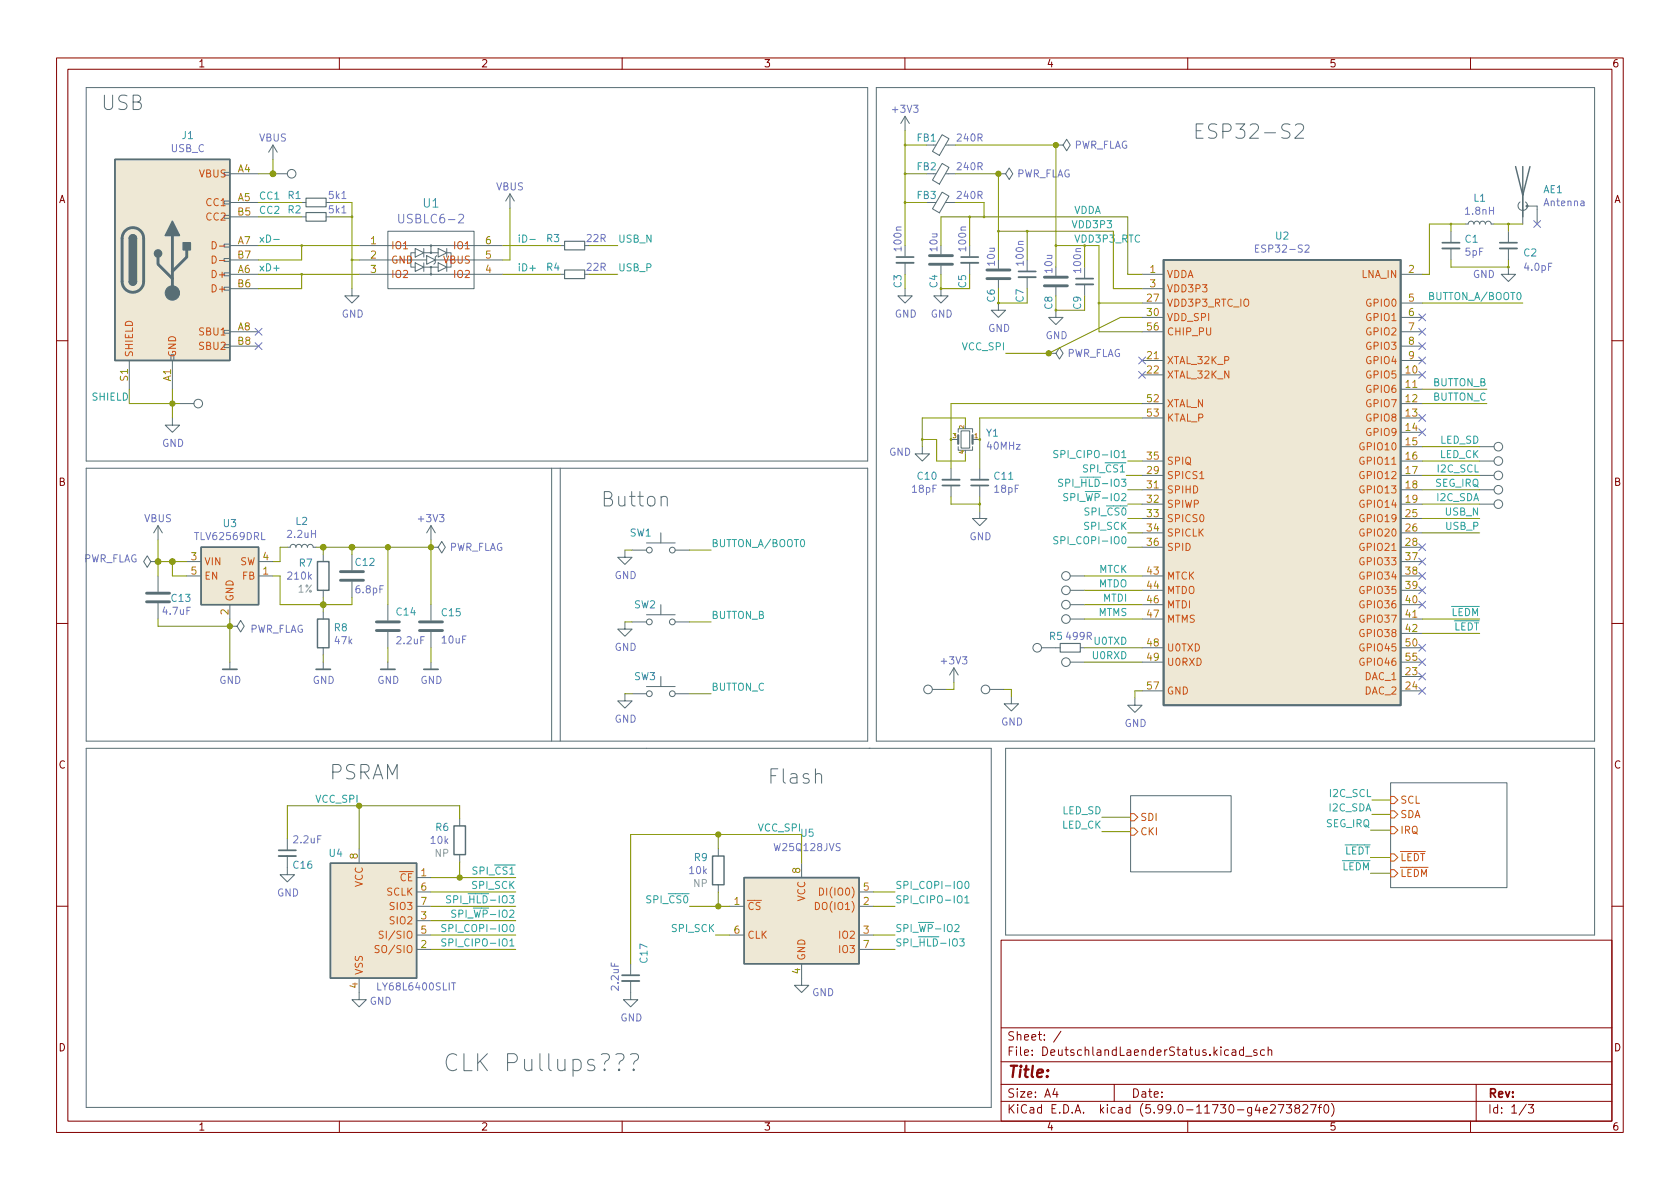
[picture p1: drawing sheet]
<svg xmlns="http://www.w3.org/2000/svg" width="297mm" height="210mm" viewBox="0 0 297 210" stroke-linecap="round" stroke-linejoin="round" font-family="sans-serif">
<g fill="none" stroke="#840000" stroke-width=".18">
<path d="M10 10.2h277v190.1h-277zM12 12.2h273v186.1h-273zM60 10.2v2M110 10.2v2M160 10.2v2M210 10.2v2M260 10.2v2M10 60.2h2M285 60.2h2M10 110.2h2M285 110.2h2M10 160.2h2"/>
<path d="M177 166.3h108v32h-108zM285 160.2h2M60 198.3v2M110 198.3v2M160 198.3v2M177 194.8h108M177 191.8h108M177 187.8h108M177 181.8h108M186.5 192.5l-.4 1h1M186.9 193v1M187.6 182.4l-1.3 1.9"/>
<path d="M197 191.8v3M210 198.3v2M217.9 185.7h.5l.1 .9M218.5 186l-.5 .1a.29 .29 0 0 0-.2 .2 .29 .29 0 0 0 .2 .3h.5M219.9 185.7l-.5-.1-.3 .3v.4l.2 .3h.6M219.9 185.1v1.5M220.2 186.8h1.2M222.2 185.7l-.3-.1-.3 .2 .1 .3 .5 .1v.4h-.6M223.6 185.7l-.5-.1-.2 .3v.4l.1 .3h.6M224.2 185.8l.2-.2 .4 .1 .1 .9M224.2 185.1v1.5M224.6 195.5l.6-.2 .2 .2 .1 .3-.9 1h.9"/>
<path d="M226 195.3h1l-.6 1.5M227.4 195.3h1l-.5 .6 .4 .1v.7l-.2 .1h-.5l-.2-.1M229.2 196l-.3-.3 .1-.2 .2-.2 .4 .1 .2 .2-.1 .2-.6 .2-.2 .3 .1 .4 .2 .1h.4l.2-.3-.1-.4-.2-.1M230.4 195.5l.5-.2 .2 .2 .1 .3-.9 1h.9M231.7 195.3h1l-.6 1.5M233.1 195.8h.5M233.6 195.3l-.3 .2v1.3M234.3 195.4l.1-.1a.81 .81 0 0 1 .6 .7 .81 .81 0 0 1-.3 .8h-.1a.81 .81 0 0 1-.6-.6 .81 .81 0 0 1 .3-.8zM235.4 195.1a1.72 1.72 0 0 1 0 2.3M260 198.3v2M261 191.8v6.5M269.9 195.3l-1.3 1.9"/>
<path d="M270.2 195.3h1l-.6 .6 .5 .1v.7l-.2 .1h-.5l-.2-.1"/>
</g>
<g fill="#fff" stroke="#fff" stroke-width=".18">
<path d="M245.9 138.4h20.5v18.6h-20.5z"/>
<path d="M199.9 140.7h17.8v13.5h-17.8z"/>
</g>
<g fill="none" stroke="#586e75" stroke-width=".18">
<path d="M15.2 15.5h138.2v66h-138.2zM154.9 15.5h127v115.6h-127zM39.6 35.6h1v.5h-1zM39.6 30.5h1v.5h-1zM40.6 38.3h5.1M40.6 35.8h5.1M40.6 30.7h5.1M48.3 25.6l-.8 1.3M48.3 25.6v2.6M48.3 25.6l.7 1.3M48.3 30.7h2.5M53.3 38.3h.8"/>
<path d="M53.3 35.8h.8M90.2 34.3l-.8 1.3M90.2 34.3v2.5M90.2 34.3l.7 1.3M160 20.6l-.7 1.2M160 20.6v2.5M160 20.6l.8 1.2M163.8 30.7h1.7M163.8 25.6h1.7M166.6 23.8l1.2 .7-1.7 3-1.2-.7zM166.6 34l1.2 .7-1.7 2.9-1.2-.7zM166.6 28.9l1.2 .7-1.7 3-1.2-.8z"/>
<path d="M167.2 35.8h1.7M167.2 30.7h1.7M167.2 25.6h1.7M176.5 30.7h1.3l.6-1 .7 1-.7 1-.6-1M176.5 30.7h.1M186.7 25.6h1.3l.6-1 .6 1-.6 1.1-.6-1.1M186.7 25.6h.1M229 22.1l.4-.2h.6a.69 .69 0 0 1 .4 1.1l-1.5 1.4h1.6M259.1 39.6h.5l.1-.3 .4-.2 .4 .2 .1 .3 .1-.3 .3-.2 .4 .1 .2 .4 .2-.4 .5-.1 .2 .2 .1 .3 .2-.3 .3-.2 .4 .2 .2 .3h.5M268.8 35.7a.82 .82 0 0 0-.2 1.2 .82 .82 0 0 0 1.2 0 .82 .82 0 0 0-.1-1.2M269.2 34.5v5.1M270 36.4h1.8v3.2"/>
<path d="M39.6 58.4h1v.5h-1zM40.6 48.5h5.1M40.6 43.4h5.1M40.6 58.7h5.1M40.6 51h5.1M40.6 46h5.1M62.2 51v1.3h1.3l-1.3 1.3-1.2-1.3h1.2M63.5 48.5h25.4M63.5 43.4h25.4M63.5 46h11.9M68.6 40.9h15.2v10.1h-15.2zM73.4 46.5l1.5 .7-1.5 .8z"/>
<path d="M73.4 43.9l1.5 .8-1.5 .8zM74.9 47.2h2.6M74.9 43.9v1.6M74.9 46.5v1.5M74.9 44.7h2.6M75.4 45.2l1.6 .8-1.6 .7zM76.2 43.4v1.3M76.2 47.2v1.3M77 46h11.9M77.2 45.2l-.2 .3v1l-.3 .2M77.5 46.5l1.5 .7-1.5 .8zM77.5 43.9l1.5 .8-1.5 .8z"/>
<path d="M79 43.9v1.6M79 46.5v1.5M99.1 48.5h.7M99.1 43.4h.7M103.4 48.5h.7M103.4 43.4h.7M160 51v1.3h1.3l-1.3 1.3-1.3-1.3h1.3M160 43.4v1.9M160 46.5v2M166.4 51v1.3h1.2l-1.2 1.3-1.3-1.3h1.3M166.4 43.4v1.6M166.4 47v1.5"/>
<path d="M171.4 43.4v1.9M171.4 46.5v2M176.5 53.6v1.3h1.3l-1.3 1.2-1.2-1.2h1.2M176.5 46v1.5M176.5 49.5v1.5M181.6 46v1.9M181.6 49v2M186.7 54.9v1.2h1.3l-1.3 1.3-1.3-1.3h1.3M186.7 47.2v1.6M186.7 50.8v1.5M191.8 47.2v1.9M191.8 50.3v2"/>
<path d="M201.9 48.5h3.8M201.9 58.7h3.8M201.9 51h3.8M201.9 53.6h3.8M201.9 56.1h3.8M247.6 48.5h3.9M247.6 58.7h3.9M247.6 53.6h3.9M247.6 56.1h3.9M256.5 40.9v1.9M256.5 43.9v2.1M266.7 47.2v1.3h1.3l-1.3 1.3-1.3-1.3h1.3"/>
<path d="M266.7 40.9v1.9M266.7 43.9v2.1M22.9 63.7v5.1M30.5 73.9v1.3h1.2l-1.2 1.2-1.3-1.2h1.3M30.5 63.7v5.1M31.7 71.4h2.6M39.6 61h1v.5h-1zM40.6 61.2h5.1M163.1 79v1.3h1.2l-1.2 1.2-1.3-1.2h1.3M168.1 77.7h1.3M169.4 76.4v-.6h2.6v.6M169.4 79v.6h2.6v-.6"/>
<path d="M169.9 76.2h1.5v3h-1.5zM172 77.7h1.2M185.4 62.5h1.3l.6-1 .7 1-.7 1-.6-1M185.4 62.5h.1M201.9 71.4h3.8M201.9 66.3h3.8M201.9 73.9h3.8M201.9 63.7h3.8M247.6 71.4h3.9M247.6 61.2h3.9M247.6 66.3h3.9M247.6 68.8h3.9"/>
<path d="M247.6 73.9h3.9M247.6 76.4h3.9M247.6 79h3.9M247.6 63.7h3.9M261.6 79h2.6M15.2 82.8h138.2v48.3h-138.2zM26.7 99.3l-.7-1-.6 1 .6 1 .7-1h1.2M27.9 99.3h.1M27.9 93l-.7 1.2M27.9 93v2.5M27.9 93l.8 1.2M33 99.3h2.6"/>
<path d="M45.7 99.3h2.6M50.8 96.8h.5l.2-.4 .3-.1 .4 .1 .1 .4 .1-.4 .3-.1 .5 .1 .1 .4 .3-.4 .4-.1 .2 .1 .2 .4 .1-.4 .4-.1 .3 .1 .2 .4h.5M57.1 98v1.3M62.2 98v2.8M76.2 96.8h1.3l.6-1 .6 1-.6 1-.6-1M76.2 96.8h.1M76.2 93v2.5M76.2 93l-.8 1.2M76.2 93l.8 1.2M97.5 82.8v48.3M99.1 82.8v48.3M110.5 97.3v1.2h1.3l-1.3 1.3-1.3-1.3h1.3"/>
<path d="M111.8 97.3h2.5M114.3 96h5.1M116.8 94.2v1.8M116.9 88a.63 .63 0 0 1 1.1 .1v1.4M119.4 97.3h2.5M168.1 82.8v2M168.1 86v1.9M173.2 90.4v1.3h1.3l-1.3 1.3-1.2-1.3h1.2M173.2 82.8v2M173.2 86v1.9M201.9 96.8h3.8M201.9 81.5h3.8"/>
<path d="M201.9 84.1h3.8M201.9 86.6h3.8M201.9 89.1h3.8M201.9 91.7h3.8M201.9 94.2h3.8M247.6 96.8h3.9M247.6 81.5h3.9M247.6 84.1h3.9M247.6 86.6h3.9M247.6 89.1h3.9M247.6 91.7h3.9M247.6 94.2h3.9"/>
<path d="M247.6 99.3h3.9M261.6 81.5h2.6M261.6 84.1h2.6M261.6 86.6h2.6M261.6 89.1h2.6M27.9 101.8v2.8M27.9 106.7v2.8M33 101.8h2.6M40.6 110.7h1.3l.6-1 .7 1-.7 1.1-.6-1.1M40.6 110.7h.1M40.6 106.9v2.6M40.6 117.1v1.3"/>
<path d="M45.7 101.8h2.6M57.1 104.4v1.3M57.1 108.2v1.3M57.1 114.5v1.3M57.1 117.1v1.3M62.2 102.9v2.8M68.6 106.9v2.8M68.6 111.8v2.7M68.6 117.1v1.3M76.2 106.9v2.8M76.2 111.8v2.7M76.2 117.1v1.3"/>
<path d="M110.5 110v1.2h1.3l-1.3 1.3-1.3-1.3h1.3M111.8 110h2.5M114.3 108.7h5.1M116.8 106.9v1.8M116.8 119.6v1.8M119.4 110h2.5M168.7 118.1l-.8 1.3M168.7 118.1v2.5M168.7 118.1l.7 1.3M184.1 114.5h3.4M189.2 106.9h2.6M189.2 101.8h2.6"/>
<path d="M189.2 104.4h2.6M189.2 109.5h2.6M189.2 117.1h2.6M191 114.5h.8M201.9 106.9h3.8M201.9 101.8h3.8M201.9 104.4h3.8M201.9 109.5h3.8M201.9 114.5h3.8M201.9 117.1h3.8M247.6 106.9h3.9M247.6 119.6h3.9"/>
<path d="M247.6 101.8h3.9M247.6 104.4h3.9M247.6 109.5h3.9M247.6 112h3.9M247.6 114.5h3.9M247.6 117.1h3.9M15.2 132.3h160.1v63.5h-160.1zM110.5 122.7v1.2h1.3l-1.3 1.3-1.3-1.3h1.3M111.8 122.7h2.5M114.3 121.4h5.1M119.4 122.7h2.5M153.7 132.3h.1"/>
<path d="M164.8 121.9h2.6M175 121.9h2.5M177.8 132.3h104.1v33h-104.1zM178.8 123.2v1.3h1.3l-1.3 1.2-1.3-1.2h1.3M200.7 123.4v1.3h1.2l-1.2 1.3-1.3-1.3h1.3M201.9 122.2h3.8M245.9 138.4h20.5v18.6h-20.5zM247.6 122.2h3.9M50.8 151.4v3.3h1.3l-1.3 1.3-1.3-1.3h1.3M50.8 148.3v1.9M63.5 150.1v2.5M73.7 157.7h2.5"/>
<path d="M73.7 155.2h2.5M81.3 144.8v1.2M81.3 151.1v1.3M127 150.1v1.3M127 156.5v1.2M141.7 152.6v2.6M151.9 157.7h2.5M199.9 140.7h17.8v13.5h-17.8zM63.5 173v3.8h1.3l-1.3 1.2-1.3-1.2h1.3M73.7 160.3h2.5M73.7 165.3h2.5M73.7 167.9h2.5"/>
<path d="M73.7 162.8h2.5M111.5 173.5v3.3h1.3l-1.3 1.2-1.3-1.2h1.3M111.5 170.4v1.9M129 160.3h2.6M129 165.3h2.6M141.7 170.4v3.8h1.3l-1.3 1.3-1.2-1.3h1.2M151.9 160.3h2.5M151.9 165.3h2.5M151.9 167.9h2.5M80.7 186.6a1.12 1.12 0 0 0-1.2-.1 1.12 1.12 0 0 0-.6 1.1 1.27 1.27 0 0 0 .3 1.4 1.27 1.27 0 0 0 1.4 .2l.1-.2M111.5 186.5l.2-.2h.8a.67 .67 0 0 1 .4 .7 .67 .67 0 0 1-.6 .6l-.3 .6"/>
<circle cx="51.6" cy="30.7" r=".76"/>
<circle cx="76.2" cy="44.7" r=".13"/>
<circle cx="76.2" cy="48.5" r=".13"/>
<circle cx="76.2" cy="47.2" r=".13"/>
<circle cx="76.2" cy="43.4" r=".13"/>
<circle cx="35.1" cy="71.4" r=".76"/>
<circle cx="264.9" cy="79" r=".76"/>
<circle cx="114.8" cy="97.3" r=".51"/>
<circle cx="118.9" cy="97.3" r=".51"/>
<circle cx="264.9" cy="86.6" r=".76"/>
<circle cx="264.9" cy="84.1" r=".76"/>
<circle cx="264.9" cy="89.1" r=".76"/>
<circle cx="264.9" cy="81.5" r=".76"/>
<circle cx="114.8" cy="110" r=".51"/>
<circle cx="118.9" cy="110" r=".51"/>
<circle cx="183.4" cy="114.5" r=".76"/>
<circle cx="188.5" cy="104.4" r=".76"/>
<circle cx="188.5" cy="117.1" r=".76"/>
<circle cx="188.5" cy="109.5" r=".76"/>
<circle cx="188.5" cy="106.9" r=".76"/>
<circle cx="188.5" cy="101.8" r=".76"/>
<circle cx="114.8" cy="122.7" r=".51"/>
<circle cx="118.9" cy="122.7" r=".51"/>
<circle cx="164.1" cy="121.9" r=".76"/>
<circle cx="174.2" cy="121.9" r=".76"/>
</g>
<g fill="none" stroke="#cb4b16" stroke-width=".18">
<path d="M37.5 42.7a.64 .64 0 0 1 .7 .7 .64 .64 0 0 1-.7 .6zM37.5 45.3a.64 .64 0 0 1 .7 .6 .64 .64 0 0 1-.7 .6zM212.1 84.6h.8M144.2 159.6a.64 .64 0 0 1 .7 .6 .64 .64 0 0 1-.7 .6zM144.9 157a.64 .64 0 0 1 .7 .7 .64 .64 0 0 1-.7 .6zM199.9 146.4h.6l.7 .7-.7 .6h-.6zM199.9 143.9h.6l.7 .6-.7 .7h-.6zM245.9 146.2h.6l.6 .6-.6 .6h-.6zM245.9 143.4h.6l.6 .6-.6 .6h-.6zM245.9 140.8h.6l.6 .7-.6 .6h-.6zM245.9 151h.6l.6 .6-.6 .7h-.6zM245.9 153.8h.6l.6 .6-.6 .7h-.6z"/>
<path d="M67 167.3l-.5-.1-.1 .1v.4l.5 .2 .1 .3-.2 .3-.5-.1M67.8 164.7h-.5l-.2 .1v.3l.5 .3 .2 .3-.3 .2h-.5"/>
</g>
<path d="M54.1 37.6h3.6v1.5h-3.6zM54.1 35h3.6v1.6h-3.6zM99.8 47.7h3.6v1.6h-3.6zM99.8 42.7h3.6v1.5h-3.6zM187.5 113.8h3.5v1.5h-3.5z" fill="none" stroke="#586e75" stroke-width=".2"/>
<g fill="#eee8d5" stroke="#eee8d5" stroke-width=".18">
<path d="M20.3 28.2h20.3v35.5h-20.3z"/>
<path d="M131.6 155.2h20.3v15.2h-20.3z"/>
<path d="M205.7 46h41.9v78.7h-41.9z"/>
<path d="M58.4 152.6h15.3v20.4h-15.3z"/>
<path d="M35.6 96.8h10.1v10.1h-10.1z"/>
</g>
<path d="M20.3 28.2h20.3v35.5h-20.3zM268 29.5l1.2 5 1.3-5M269.2 29.5v8.8M22.9 49.8a.64 .64 0 0 0 .6 .6 .64 .64 0 0 0 .6-.6M22.9 42.2a.64 .64 0 0 1 .6-.7 .64 .64 0 0 1 .6 .7M35.6 96.8h10.1v10.1h-10.1zM56.1 99.3h2.1v5.1h-2.1zM56.1 109.5h2.1v5h-2.1zM58.4 152.6h15.3v20.4h-15.3zM80.3 146h2v5.1h-2zM126 151.4h2v5.1h-2zM131.6 155.2h20.3v15.2h-20.3z" fill="none" stroke="#586e75" stroke-width=".25"/>
<g fill="none" stroke="#586e75" stroke-width=".51">
<path d="M22.1 40.8a1.91 1.91 0 0 1 2.1-.4 1.91 1.91 0 0 1 1.2 1.8v7.6a1.91 1.91 0 0 1-1.9 1.9 1.91 1.91 0 0 1-1.9-1.9v-7.8l.2-.6zM27.9 45.5v1.2l2.6 2.6M30.5 41.7v10.1M33 44.2v1.3l-2.5 2.5M164.3 46.7h4.1M164.3 45.2h4.1M174.5 49.3h4.1M174.5 47.7h4.1M184.7 50.5h4M184.7 49h4M25.9 106.4h4.1M25.9 104.9h4.1"/>
<path d="M60.2 102.6h4.1M60.2 101.1h4.1M66.5 111.5h4.1M66.5 110h4.1M74.2 111.5h4M74.2 110h4"/>
</g>
<g fill="#586e75" stroke="#586e75" stroke-width=".25">
<path d="M22.9 49.8h1.2a.64 .64 0 0 1-.6 .6 .64 .64 0 0 1-.6-.6z"/>
<path d="M23 41.7a.64 .64 0 0 1 .7-.1 .64 .64 0 0 1 .4 .6h-1.2z"/>
<path d="M22.9 42.2h1.2v7.6h-1.2z"/>
<path d="M32.4 42.9h1.3v1.3h-1.3z"/>
<path d="M30.5 39.1l1.2 2.6h-2.5z"/>
<circle cx="27.9" cy="44.8" r=".63"/>
</g>
<g fill="#586e75" stroke="#586e75" stroke-width=".18">
<circle cx="30.5" cy="51.8" r="1.27"/>
<circle cx="270" cy="36.4" r=".18"/>
</g>
<path d="M158.5 46.5h3M169.9 46.5h3.1M180.1 49h3M190.2 50.3h3.1M205.7 46h41.9v78.7h-41.9zM255 43.9h3.1M265.2 43.9h3M166.6 84.8h3.1M171.7 84.8h3.1M49.3 151.4h3M110 173.5h3" fill="none" stroke="#586e75" stroke-width=".33"/>
<g fill="none" stroke="#586e75" stroke-width=".3">
<path d="M158.5 45.5h3M169.9 45.5h3.1M180.1 48h3M190.2 49.3h3.1M255 42.9h3.1M265.2 42.9h3M166.6 85.8h3.1M171.7 85.8h3.1M39.4 118.4h2.5M55.9 118.4h2.5M67.3 118.4h2.5M74.9 118.4h2.6"/>
<path d="M49.3 150.4h3M110 172.5h3"/>
</g>
<g fill="none" stroke="#6c71c4" stroke-width=".18">
<path d="M81.1 38l.6-.1 .2 .1 .1 .3-1 1.1h1M271.2 39l1.2 1.2M272.4 39l-1.2 1.2M45.1 58.1l1.2 1.2M46.3 58.1l-1.2 1.2M222 43.9h.4M222.6 43.3h-.6v1.3h.6M230.7 43.4l.5-.1 .3 .4-.8 .9h.8M250.9 58.1l1.2 1.2M250.9 55.5l1.2 1.2M252.1 58.1l-1.2 1.2M252.1 55.5l-1.2 1.2"/>
<path d="M45.1 60.6l1.2 1.2M46.3 60.6l-1.2 1.2M201.3 63.1l1.2 1.3M201.3 65.7l1.2 1.2M202.5 63.1l-1.2 1.3M202.5 65.7l-1.2 1.2M250.9 60.6l1.2 1.2M250.9 65.7l1.2 1.2M250.9 75.8l1.2 1.3M250.9 73.3l1.2 1.2M250.9 63.1l1.2 1.3M252.1 60.6l-1.2 1.2"/>
<path d="M252.1 65.7l-1.2 1.2M252.1 75.8l-1.2 1.3M252.1 73.3l-1.2 1.2M252.1 63.1l-1.2 1.3M250.9 98.7l1.2 1.2M250.9 96.2l1.2 1.2M252.1 98.7l-1.2 1.2M252.1 96.2l-1.2 1.2M250.9 116.5l1.2 1.2M250.9 113.9l1.2 1.3M250.9 119l1.2 1.2M250.9 103.8l1.2 1.2"/>
<path d="M250.9 106.3l1.2 1.2M250.9 101.2l1.2 1.3M252.1 116.5l-1.2 1.2M252.1 113.9l-1.2 1.3M252.1 119l-1.2 1.2M252.1 103.8l-1.2 1.2M252.1 106.3l-1.2 1.2M252.1 101.2l-1.2 1.3M250.9 121.6l1.2 1.2M252.1 121.6l-1.2 1.2M79.8 173.8h.8"/>
</g>
<path d="M169.4 77v1.5M172 77v1.5" fill="none" stroke="#586e75" stroke-width=".38"/>
<path d="M48.4 42.3h1M93.7 42.3h1M187 79.7h-.4l-.2 .1v.3l.5 .3 .1 .3-.2 .2h-.5M141.7 95.5l.1-.1a.68 .68 0 0 1 .5 .6 .68 .68 0 0 1-.5 .7 .84 .84 0 0 1-.1-1.2zM187 95l-.4-.1-.2 .1v.4l.5 .2 .1 .3-.2 .3-.5-.1M170.6 158.8l.4-.4v1.3M170.6 159.7h.7M170.7 156l.2-.1a.68 .68 0 0 1 .4 .6 .68 .68 0 0 1-.4 .6l-.2-.1-.1-.4zM78.8 163.5h-.5l-.1 .1v.4l.5 .2 .1 .3-.2 .2h-.5M78.8 166.1l-.5-.1-.1 .1v.4l.5 .2 .1 .3-.2 .3-.5-.1" fill="none" stroke="#2aa198" stroke-width=".18"/>
<g fill="none" stroke="#859900" stroke-width=".18">
<path d="M45.7 35.8h7.6M45.7 38.3h7.6M48.3 28.2v2.5h-2.6M58.4 35.8h3.8v15.2M58.4 38.3h3.8M90.2 36.8v9.2h-1.3M160 35.8h3.8M160 25.6h3.8M160 30.7h3.8M160 23.1v20.3M168.9 35.8h5.1v2.5M168.9 25.6h17.8v21.6"/>
<path d="M168.9 30.7h7.6v15.3M171.4 38.3v5.1M256.5 39.6v1.3M259.1 39.6h-6.4v8.9h-1.2M264.2 39.6h5M266.7 39.6v1.3M45.7 43.4h17.8M45.7 48.5h17.8M53.3 48.5v2.5h-7.6M53.3 43.4v2.6h-7.6M62.2 46h1.3M88.9 43.4h10.2"/>
<path d="M88.9 48.5h10.2M104.1 43.4h5.1M104.1 48.5h5.1M166.4 43.4v-5.1h33v10.2h2.5M166.4 51h5M176.5 53.6h5.1M176.5 40.9h20.3v10.1h5.1M181.6 40.9v5.1M186.7 54.9h5.1M186.7 43.4h5.1v3.8M194.3 43.4v15.3h7.6M194.3 53.6h7.6"/>
<path d="M201.9 56.1h-3.8l-12.7 6.4h-7.6M251.5 53.6h17.7M256.5 46v1.2h10.2v-1.2M22.9 68.8v2.6h8.8M30.5 68.8v5.1M163.1 77.7h2.5v3.8h5.1v-1.2M170.7 75.2v-1.3h-7.6v5.1M201.9 71.4h-33.8v11.4M201.9 73.9h-28.7v8.9M251.5 71.4h11.4M251.5 68.8h11.4M251.5 79h10.1"/>
<path d="M27.9 95.5v6.3M27.9 99.3h5.1M30.5 99.3v2.5h2.5M50.8 96.8h-1.3v2.5h-1.2M55.9 96.8h20.3M57.1 96.8v1.2M62.2 96.8v1.2M68.6 96.8v10.1M76.2 95.5v11.4M110.5 97.3h1.3M121.9 97.3h3.8M168.1 87.9v1.2h5.1"/>
<path d="M173.2 87.9v2.5M199.1 84.1h2.8M199.4 89.1h2.5M199.4 81.5h2.5M199.4 86.6h2.5M199.4 94.2h2.5M199.4 91.7h2.5M199.4 96.8h2.5M251.5 89.1h10.1M251.5 84.1h10.1M251.5 81.5h10.1M251.5 86.6h10.1"/>
<path d="M251.5 94.2h10.1M251.5 91.7h10.1M27.9 109.5v1.2h12.7M40.6 109.5v7.6M48.3 101.8h1.2v5.1h12.7v-1.2M57.1 105.7v2.5M57.1 115.8v1.3M68.6 114.5v2.6M76.2 114.5v2.6M110.5 110h1.3M121.9 110h3.8M191.8 114.5h10.1"/>
<path d="M191.8 109.5h10.1M191.8 106.9h10.1M191.8 104.4h10.1M191.8 117.1h10.1M191.8 101.8h10.1M251.5 109.5h10.1M251.5 112h10.1M110.5 122.7h1.3M121.9 122.7h3.8M168.7 120.6v1.3h-1.3M177.5 121.9h1.3v1.3M201.9 122.2h-1.2v1.2"/>
<path d="M63.5 142.5v7.6M76.2 155.2h15M76.2 157.7h15M81.3 144.8v-2.3h-30.5v5.8M81.3 152.4v2.8M127 147.6v2.5M127 157.7v2.6M141.7 152.6v-5h-30.2v22.8M154.4 157.7h3.8M194.8 144.5h5.1M194.8 147.1h5.1M242.3 154.4h3.6"/>
<path d="M242.3 151.6h3.6M242.3 146.8h3.6M242.6 144h3.3M242.6 141.5h3.3M76.2 160.3h15M76.2 162.8h15M76.2 165.3h15M76.2 167.9h15M121.9 160.3h7.1M126.5 165.3h2.5M154.4 160.3h3.8M154.4 165.3h3.8"/>
<path d="M154.4 167.9h3.8"/>
</g>
<g fill="#859900" stroke="#859900" stroke-width=".18">
<circle cx="266.7" cy="47.2" r=".15"/>
<circle cx="266.7" cy="39.6" r=".15"/>
<circle cx="256.5" cy="39.6" r=".15"/>
<circle cx="173.2" cy="89.1" r=".15"/>
<circle cx="185.4" cy="62.5" r=".46"/>
<circle cx="186.7" cy="54.9" r=".15"/>
<circle cx="194.3" cy="53.6" r=".15"/>
<circle cx="163.1" cy="77.7" r=".15"/>
<circle cx="168.1" cy="77.7" r=".15"/>
<circle cx="173.2" cy="77.7" r=".15"/>
<circle cx="176.5" cy="53.6" r=".15"/>
<circle cx="176.5" cy="30.7" r=".46"/>
<circle cx="186.7" cy="25.6" r=".46"/>
<circle cx="171.4" cy="38.3" r=".15"/>
<circle cx="174" cy="38.3" r=".15"/>
<circle cx="176.5" cy="40.9" r=".15"/>
<circle cx="166.4" cy="51" r=".15"/>
<circle cx="181.6" cy="40.9" r=".15"/>
<circle cx="186.7" cy="43.4" r=".15"/>
<circle cx="68.6" cy="96.8" r=".46"/>
<circle cx="76.2" cy="96.8" r=".46"/>
<circle cx="62.2" cy="38.3" r=".15"/>
<circle cx="48.3" cy="30.7" r=".51"/>
<circle cx="160" cy="25.6" r=".15"/>
<circle cx="160" cy="30.7" r=".15"/>
<circle cx="160" cy="35.8" r=".15"/>
<circle cx="63.5" cy="142.5" r=".46"/>
<circle cx="81.3" cy="155.2" r=".46"/>
<circle cx="127" cy="160.3" r=".46"/>
<circle cx="127" cy="147.6" r=".46"/>
<circle cx="53.3" cy="48.5" r=".15"/>
<circle cx="30.5" cy="71.4" r=".46"/>
<circle cx="30.5" cy="99.3" r=".51"/>
<circle cx="57.1" cy="96.8" r=".5"/>
<circle cx="62.2" cy="96.8" r=".5"/>
<circle cx="53.3" cy="43.4" r=".15"/>
<circle cx="62.2" cy="46" r=".15"/>
<circle cx="27.9" cy="99.3" r=".51"/>
<circle cx="40.6" cy="110.7" r=".46"/>
<circle cx="57.2" cy="106.9" r=".51"/>
</g>
<text font-size="4.2" fill="#586e75" x="81" y="189.5">CLK Pullups???</text>
<g font-size="3.5" fill="#586e75">
<text x="17.8" y="19.5">USB</text>
<text x="210.8" y="24.6">ESP32-S2</text>
<text x="106.2" y="89.6">Button</text>
<text x="58.2" y="137.9">PSRAM</text>
<text x="135.6" y="138.6">Flash</text>
</g>
<text font-size="2.8" fill="#840000" x="178" y="190.6">Title:</text>
<text font-size="2.1" fill="#6c71c4" x="71" y="39.5">USBLC6-2</text>
<text font-size="2.1" fill="#268bd2" x="74.8" y="36.7">U1</text>
<g font-size="2.1" fill="#840000">
<text x="178" y="184">Sheet: /</text>
<text x="178" y="186.7">File: DeutschlandLaenderStatus.kicad_sch</text>
<text x="178" y="196.9">KiCad E.D.A. kicad (5.99.0-11730-g4e273827f0)</text>
<text x="178" y="194.1">Size: A4</text>
<text x="200" y="194.1">Date:</text>
<text x="263" y="194.1">Rev:</text>
<text x="263" y="196.9">Id: 1/3</text>
</g>
<g font-size="1.8" fill="#840000">
<text x="35" y="11.9">1</text>
<text x="85" y="11.9">2</text>
<text x="135" y="11.9">3</text>
<text x="185" y="11.9">4</text>
<text x="235" y="11.9">5</text>
<text x="285" y="11.9">6</text>
<text x="10.3" y="35.9">A</text>
<text x="285.3" y="35.9">A</text>
<text x="10.3" y="85.9">B</text>
<text x="285.3" y="85.9">B</text>
<text x="10.3" y="135.9">C</text>
<text x="285.3" y="135.9">C</text>
<text x="10.3" y="185.9">D</text>
<text x="285.3" y="185.9">D</text>
<text x="35" y="199.9">1</text>
<text x="85" y="199.9">2</text>
<text x="135" y="199.9">3</text>
<text x="185" y="199.9">4</text>
<text x="235" y="199.9">5</text>
<text x="285" y="199.9">6</text>
</g>
<g font-size="1.8" fill="#6c71c4">
<text x="157.9" y="19.9">+3V3</text>
<text x="30.2" y="26.9">USB_C</text>
<text x="45.8" y="25">VBUS</text>
<text x="169.3" y="25">240R</text>
<text x="189.8" y="26.3">PWR_FLAG</text>
<text x="58.2" y="35.2">5k1</text>
<text x="87.7" y="33.6">VBUS</text>
<text x="169.3" y="35.2">240R</text>
<text x="169.3" y="30.1">240R</text>
<text x="179.6" y="31.4">PWR_FLAG</text>
<text x="58.2" y="37.7">5k1</text>
<text x="259.2" y="38">1.8nH</text>
<text x="273.1" y="36.4">Antenna</text>
<text x="103.8" y="47.9">22R</text>
<text x="103.8" y="42.8">22R</text>
<text x="159.4" y="44.2" transform="rotate(-90 159.4 44.2)">100n</text>
<text x="165.7" y="44.4" transform="rotate(-90 165.7 44.4)">10u</text>
<text x="170.8" y="44.2" transform="rotate(-90 170.8 44.2)">100n</text>
<text x="175.9" y="46.9" transform="rotate(-90 175.9 46.9)">10u</text>
<text x="181" y="46.8" transform="rotate(-90 181 46.8)">100n</text>
<text x="222.6" y="44.7">ESP32-S2</text>
<text x="259.1" y="45.2">5pF</text>
<text x="269.6" y="47.9">4.0pF</text>
<text x="186.1" y="48.2" transform="rotate(-90 186.1 48.2)">10u</text>
<text x="191.1" y="48.1" transform="rotate(-90 191.1 48.1)">100n</text>
<text x="260.4" y="49.1">GND</text>
<text x="60.4" y="56.2">GND</text>
<text x="158.2" y="56.2">GND</text>
<text x="164.5" y="56.2">GND</text>
<text x="174.7" y="58.7">GND</text>
<text x="184.9" y="60">GND</text>
<text x="188.5" y="63.1">PWR_FLAG</text>
<text x="28.6" y="79">GND</text>
<text x="157.2" y="80.6">GND</text>
<text x="174.6" y="79.5">40MHz</text>
<text x="161.4" y="87.1">18pF</text>
<text x="175.9" y="87.1">18pF</text>
<text x="25.5" y="92.3">VBUS</text>
<text x="34.7" y="95.5">TLV62569DRL</text>
<text x="50.9" y="95.1">2.2uH</text>
<text x="74.1" y="92.3">+3V3</text>
<text x="171.4" y="95.5">GND</text>
<text x="14.6" y="99.4">PWR_FLAG</text>
<text x="79.3" y="97.4">PWR_FLAG</text>
<text x="51" y="102.5">210k</text>
<text x="63" y="104.9">6.8pF</text>
<text x="108.7" y="102.4">GND</text>
<text x="28.9" y="108.7">4.7uF</text>
<text x="44" y="111.9">PWR_FLAG</text>
<text x="59.3" y="113.9">47k</text>
<text x="70.3" y="113.9">2.2uF</text>
<text x="78.2" y="113.8">10uF</text>
<text x="188.6" y="113.2">499R</text>
<text x="108.7" y="115.1">GND</text>
<text x="166.6" y="117.5">+3V3</text>
<text x="38.8" y="120.9">GND</text>
<text x="55.3" y="120.9">GND</text>
<text x="66.7" y="120.9">GND</text>
<text x="74.3" y="120.9">GND</text>
<text x="108.7" y="127.8">GND</text>
<text x="177" y="128.3">GND</text>
<text x="198.8" y="128.5">GND</text>
<text x="52" y="149.1">2.2uF</text>
<text x="76.2" y="149.2">10k</text>
<text x="121.9" y="154.6">10k</text>
<text x="137.1" y="150.5">W25Q128JVS</text>
<text x="49" y="158.5">GND</text>
<text x="65.3" y="177.7">GND</text>
<text x="67" y="175.1">LY68L6400SLIT</text>
<text x="109.4" y="175" transform="rotate(-90 109.4 175)">2.2uF</text>
<text x="143.6" y="176.1">GND</text>
<text x="109.7" y="180.6">GND</text>
</g>
<g font-size="1.8" fill="#268bd2">
<text x="32.2" y="24.6">J1</text>
<text x="162.2" y="25">FB1</text>
<text x="50.9" y="35.2">R1</text>
<text x="162.2" y="35.2">FB3</text>
<text x="162.2" y="30.1">FB2</text>
<text x="260.6" y="35.7">L1</text>
<text x="272.9" y="34.2">AE1</text>
<text x="50.9" y="37.7">R2</text>
<text x="96.7" y="47.9">R4</text>
<text x="96.7" y="42.8">R3</text>
<text x="225.6" y="42.4">U2</text>
<text x="259.1" y="42.9">C1</text>
<text x="269.4" y="45.3">C2</text>
<text x="174.4" y="77.2">Y1</text>
<text x="162.3" y="84.8">C10</text>
<text x="175.9" y="84.8">C11</text>
<text x="39.5" y="93.2">U3</text>
<text x="52.3" y="92.8">L2</text>
<text x="111.4" y="94.9">SW1</text>
<text x="52.9" y="100.2">R7</text>
<text x="62.9" y="100.1">C12</text>
<text x="30.4" y="106.4">C13</text>
<text x="112.1" y="107.6">SW2</text>
<text x="59.1" y="111.6">R8</text>
<text x="70.2" y="108.8">C14</text>
<text x="78.2" y="109">C15</text>
<text x="185.6" y="113.2">R5</text>
<text x="112.1" y="120.3">SW3</text>
<text x="77.1" y="146.9">R6</text>
<text x="141.6" y="147.9">U5</text>
<text x="51.9" y="153.6">C16</text>
<text x="58.2" y="151.5">U4</text>
<text x="122.8" y="152.3">R9</text>
<text x="114.5" y="170.2" transform="rotate(-90 114.5 170.2)">C17</text>
</g>
<g font-size="1.8" fill="#cb4b16">
<text x="35.2" y="31.4">VBUS</text>
<text x="36.6" y="36.4">CC1</text>
<text x="36.6" y="39">CC2</text>
<text x="38.3" y="44.1">D-</text>
<text x="38.3" y="46.6">D-</text>
<text x="69.1" y="44.1">IO1</text>
<text x="69.1" y="46.6">GND</text>
<text x="78.4" y="46.6">VBUS</text>
<text x="80.5" y="44.1">IO1</text>
<text x="37.8" y="49.1">D+</text>
<text x="37.8" y="51.7">D+</text>
<text x="69.1" y="49.1">IO2</text>
<text x="80.5" y="49.1">IO2</text>
<text x="206.2" y="49.1">VDDA</text>
<text x="206.2" y="51.7">VDD3P3</text>
<text x="240.8" y="49.1">LNA_IN</text>
<text x="35.4" y="59.3">SBU1</text>
<text x="206.2" y="54.2">VDD3P3_RTC_IO</text>
<text x="206.2" y="56.8">VDD_SPI</text>
<text x="206.2" y="59.3">CHIP_PU</text>
<text x="241.7" y="54.2">GPIO0</text>
<text x="241.7" y="56.8">GPIO1</text>
<text x="241.7" y="59.3">GPIO2</text>
<text x="23.5" y="63.2" transform="rotate(-90 23.5 63.2)">SHIELD</text>
<text x="31.1" y="63.2" transform="rotate(-90 31.1 63.2)">GND</text>
<text x="35.4" y="61.8">SBU2</text>
<text x="206.2" y="64.4">XTAL_32K_P</text>
<text x="241.7" y="61.8">GPIO3</text>
<text x="241.7" y="64.4">GPIO4</text>
<text x="206.2" y="66.9">XTAL_32K_N</text>
<text x="241.7" y="66.9">GPIO5</text>
<text x="241.7" y="69.5">GPIO6</text>
<text x="206.2" y="72">XTAL_N</text>
<text x="206.2" y="74.5">KTAL_P</text>
<text x="241.7" y="72">GPIO7</text>
<text x="241.7" y="74.5">GPIO8</text>
<text x="241.7" y="77.1">GPIO9</text>
<text x="206.2" y="82.2">SPIQ</text>
<text x="240.8" y="79.6">GPIO10</text>
<text x="240.8" y="82.2">GPIO11</text>
<text x="206.2" y="84.7">SPICS1</text>
<text x="206.2" y="87.2">SPIHD</text>
<text x="206.2" y="89.8">SPIWP</text>
<text x="240.8" y="84.7">GPIO12</text>
<text x="240.8" y="87.2">GPIO13</text>
<text x="240.8" y="89.8">GPIO14</text>
<text x="206.2" y="92.3">SPICS0</text>
<text x="206.2" y="94.9">SPICLK</text>
<text x="240.8" y="92.3">GPIO19</text>
<text x="240.8" y="94.9">GPIO20</text>
<text x="36.1" y="99.9">VIN</text>
<text x="42.4" y="99.9">SW</text>
<text x="206.2" y="97.4">SPID</text>
<text x="240.8" y="97.4">GPIO21</text>
<text x="240.8" y="99.9">GPIO33</text>
<text x="36.1" y="102.5">EN</text>
<text x="41.3" y="106.4" transform="rotate(-90 41.3 106.4)">GND</text>
<text x="42.9" y="102.5">FB</text>
<text x="206.2" y="102.5">MTCK</text>
<text x="206.2" y="105">MTDO</text>
<text x="206.2" y="107.6">MTDI</text>
<text x="240.8" y="102.5">GPIO34</text>
<text x="240.8" y="105">GPIO35</text>
<text x="240.8" y="107.6">GPIO36</text>
<text x="206.2" y="110.1">MTMS</text>
<text x="240.8" y="110.1">GPIO37</text>
<text x="240.8" y="112.6">GPIO38</text>
<text x="206.2" y="115.2">U0TXD</text>
<text x="206.2" y="117.7">U0RXD</text>
<text x="240.8" y="115.2">GPIO45</text>
<text x="240.8" y="117.7">GPIO46</text>
<text x="206.2" y="122.8">GND</text>
<text x="241.3" y="120.3">DAC_1</text>
<text x="241.3" y="122.8">DAC_2</text>
<text x="247.5" y="142.1">SCL</text>
<text x="201.5" y="147.7">CKI</text>
<text x="201.5" y="145.2">SDI</text>
<text x="247.5" y="147.4">IRQ</text>
<text x="247.5" y="144.6">SDA</text>
<text x="69.3" y="155.8">~{CE}</text>
<text x="247.5" y="152.3">~{LEDT}</text>
<text x="247.5" y="155.1">~{LEDM}</text>
<text x="64.1" y="156.9" transform="rotate(-90 64.1 156.9)">VCC</text>
<text x="68.3" y="158.4">SCLK</text>
<text x="69.1" y="160.9">SIO3</text>
<text x="132.1" y="160.9">~{CS}</text>
<text x="142.4" y="159.4" transform="rotate(-90 142.4 159.4)">VCC</text>
<text x="144.7" y="160.9">DO(IO1)</text>
<text x="145.6" y="158.4">DI(IO0)</text>
<text x="67.9" y="166">SI/SIO</text>
<text x="69.1" y="163.4">SIO2</text>
<text x="132.1" y="166">CLK</text>
<text x="148.5" y="166">IO2</text>
<text x="64.1" y="172.5" transform="rotate(-90 64.1 172.5)">VSS</text>
<text x="67.1" y="168.5">SO/SIO</text>
<text x="142.4" y="169.9" transform="rotate(-90 142.4 169.9)">GND</text>
<text x="148.5" y="168.5">IO3</text>
</g>
<g font-size="1.8" fill="#b58900">
<text x="42" y="30.5">A4</text>
<text x="42" y="35.6">A5</text>
<text x="42" y="38.1">B5</text>
<text x="42" y="43.2">A7</text>
<text x="42" y="45.7">B7</text>
<text x="65.5" y="43.2">1</text>
<text x="65.5" y="45.7">2</text>
<text x="85.9" y="45.7">5</text>
<text x="85.9" y="43.2">6</text>
<text x="42" y="48.3">A6</text>
<text x="42" y="50.8">B6</text>
<text x="65.5" y="48.3">3</text>
<text x="85.9" y="48.3">4</text>
<text x="202.9" y="53.3">27</text>
<text x="203.3" y="48.3">1</text>
<text x="203.3" y="50.8">3</text>
<text x="249.1" y="48.3">2</text>
<text x="249.1" y="53.3">5</text>
<text x="42" y="58.4">A8</text>
<text x="202.9" y="55.9">30</text>
<text x="202.9" y="58.4">56</text>
<text x="249.1" y="55.9">6</text>
<text x="249.1" y="58.4">7</text>
<text x="42" y="61">B8</text>
<text x="202.9" y="63.5">21</text>
<text x="249.1" y="61">8</text>
<text x="249.1" y="63.5">9</text>
<text x="22.6" y="67.4" transform="rotate(-90 22.6 67.4)">S1</text>
<text x="30.2" y="67.4" transform="rotate(-90 30.2 67.4)">A1</text>
<text x="202.9" y="66">22</text>
<text x="202.9" y="71.1">52</text>
<text x="248.6" y="66">10</text>
<text x="248.6" y="68.6">11</text>
<text x="248.6" y="71.1">12</text>
<text x="202.9" y="73.7">53</text>
<text x="248.6" y="73.7">13</text>
<text x="248.6" y="76.2">14</text>
<text x="202.9" y="83.8">29</text>
<text x="202.9" y="81.3">35</text>
<text x="248.6" y="78.7">15</text>
<text x="248.6" y="81.3">16</text>
<text x="248.6" y="83.8">17</text>
<text x="202.9" y="86.4">31</text>
<text x="202.9" y="88.9">32</text>
<text x="248.6" y="86.4">18</text>
<text x="248.6" y="88.9">19</text>
<text x="202.9" y="91.4">33</text>
<text x="202.9" y="94">34</text>
<text x="248.6" y="91.4">25</text>
<text x="248.6" y="94">26</text>
<text x="33.8" y="99.1">3</text>
<text x="33.8" y="101.6">5</text>
<text x="46.5" y="101.6">1</text>
<text x="46.5" y="99.1">4</text>
<text x="202.9" y="96.5">36</text>
<text x="202.9" y="101.6">43</text>
<text x="248.6" y="96.5">28</text>
<text x="248.6" y="99.1">37</text>
<text x="248.6" y="101.6">38</text>
<text x="202.9" y="104.1">44</text>
<text x="202.9" y="106.7">46</text>
<text x="248.6" y="104.1">39</text>
<text x="248.6" y="106.7">40</text>
<text x="40.4" y="108.7" transform="rotate(-90 40.4 108.7)">2</text>
<text x="202.9" y="109.2">47</text>
<text x="248.6" y="109.2">41</text>
<text x="248.6" y="111.8">42</text>
<text x="202.9" y="114.3">48</text>
<text x="202.9" y="116.8">49</text>
<text x="248.6" y="119.4">23</text>
<text x="248.6" y="114.3">50</text>
<text x="248.6" y="116.8">55</text>
<text x="202.9" y="121.9">57</text>
<text x="248.6" y="121.9">24</text>
<text x="63.2" y="151.9" transform="rotate(-90 63.2 151.9)">8</text>
<text x="74.4" y="154.9">1</text>
<text x="141.5" y="154.4" transform="rotate(-90 141.5 154.4)">8</text>
<text x="74.4" y="157.5">6</text>
<text x="74.4" y="160">7</text>
<text x="129.8" y="160">1</text>
<text x="152.7" y="160">2</text>
<text x="152.7" y="157.5">5</text>
<text x="74.4" y="167.6">2</text>
<text x="74.4" y="162.6">3</text>
<text x="74.4" y="165.1">5</text>
<text x="129.8" y="165.1">6</text>
<text x="152.7" y="165.1">3</text>
<text x="152.7" y="167.6">7</text>
<text x="141.5" y="172.2" transform="rotate(-90 141.5 172.2)">4</text>
<text x="63.2" y="174.7" transform="rotate(-90 63.2 174.7)">4</text>
</g>
<g font-size="1.8" fill="#2aa198">
<text x="45.7" y="35.3">CC1</text>
<text x="45.7" y="37.8">CC2</text>
<text x="189.9" y="37.8">VDDA</text>
<text x="190" y="40.3">VDD3P3</text>
<text x="45.7" y="48">xD+</text>
<text x="45.7" y="42.9">xD-</text>
<text x="91.4" y="42.9">iD-</text>
<text x="91.4" y="48">iD+</text>
<text x="109.2" y="42.9">USB_N</text>
<text x="109.2" y="48">USB_P</text>
<text x="253" y="53">BUTTON_A/BOOT0</text>
<text x="170.2" y="61.9">VCC_SPI</text>
<text x="16.4" y="70.8">SHIELD</text>
<text x="253.3" y="68.3">BUTTON_B</text>
<text x="253.3" y="70.8">BUTTON_C</text>
<text x="187.8" y="81">SPI_CIPO-IO1</text>
<text x="190.5" y="83.5">SPI_~{CS1}</text>
<text x="254.3" y="83.5">I2C_SCL</text>
<text x="254.5" y="81">LED_CK</text>
<text x="254.6" y="78.4">LED_SD</text>
<text x="187.1" y="86.1">SPI_~{HLD}-IO3</text>
<text x="187.9" y="88.6">SPI_~{WP}-IO2</text>
<text x="253.8" y="86.1">SEG_IRQ</text>
<text x="254.1" y="88.6">I2C_SDA</text>
<text x="190.7" y="91.1">SPI_~{CS0}</text>
<text x="191.8" y="93.7">SPI_SCK</text>
<text x="255.6" y="91.1">USB_N</text>
<text x="255.7" y="93.7">USB_P</text>
<text x="125.7" y="96.7">BUTTON_A/BOOT0</text>
<text x="187.8" y="96.2">SPI_COPI-IO0</text>
<text x="194.3" y="101.3">MTCK</text>
<text x="194.2" y="103.8">MTDO</text>
<text x="195.1" y="106.4">MTDI</text>
<text x="125.7" y="109.4">BUTTON_B</text>
<text x="194.2" y="108.9">MTMS</text>
<text x="255.2" y="108.9">~{LEDM}</text>
<text x="255.6" y="111.5">~{LEDT}</text>
<text x="193.4" y="116.5">U0RXD</text>
<text x="193.6" y="114">U0TXD</text>
<text x="125.7" y="122.1">BUTTON_C</text>
<text x="55.9" y="141.9">VCC_SPI</text>
<text x="187.8" y="144">LED_SD</text>
<text x="235.1" y="143.5">I2C_SDA</text>
<text x="235.3" y="140.9">I2C_SCL</text>
<text x="134.2" y="147">VCC_SPI</text>
<text x="187.7" y="146.5">LED_CK</text>
<text x="234.5" y="146.3">SEG_IRQ</text>
<text x="82.5" y="154.6">SPI_~{CS1}</text>
<text x="235.9" y="153.9">~{LEDM}</text>
<text x="236.3" y="151.1">~{LEDT}</text>
<text x="78.9" y="159.7">SPI_~{HLD}-IO3</text>
<text x="83.6" y="157.2">SPI_SCK</text>
<text x="113.3" y="159.7">SPI_~{CS0}</text>
<text x="158.2" y="159.7">SPI_CIPO-IO1</text>
<text x="158.2" y="157.2">SPI_COPI-IO0</text>
<text x="79.6" y="164.8">SPI_COPI-IO0</text>
<text x="79.6" y="167.3">SPI_CIPO-IO1</text>
<text x="79.7" y="162.3">SPI_~{WP}-IO2</text>
<text x="118.9" y="164.8">SPI_SCK</text>
<text x="158.2" y="164.8">SPI_~{WP}-IO2</text>
<text x="158.2" y="167.3">SPI_~{HLD}-IO3</text>
</g>
<g font-size="1.8" fill="#859900">
<text x="189.9" y="42.9">VDD3P3_RTC</text>
<text x="159.4" y="50.9" transform="rotate(-90 159.4 50.9)">C3</text>
<text x="165.7" y="50.9" transform="rotate(-90 165.7 50.9)">C4</text>
<text x="170.8" y="50.9" transform="rotate(-90 170.8 50.9)">C5</text>
<text x="175.9" y="53.4" transform="rotate(-90 175.9 53.4)">C6</text>
<text x="181" y="53.4" transform="rotate(-90 181 53.4)">C7</text>
<text x="186.1" y="54.7" transform="rotate(-90 186.1 54.7)">C8</text>
<text x="191.1" y="54.7" transform="rotate(-90 191.1 54.7)">C9</text>
</g>
<g font-size="1.8" fill="#93a1a1">
<text x="52.7" y="104.8">1%</text>
<text x="76.9" y="151.5">NP</text>
<text x="122.6" y="156.9">NP</text>
</g>
<g font-size="1.1" fill="#b58900">
<text x="168.5" y="77.5">3</text>
<text x="170.4" y="75.8" transform="rotate(-90 170.4 75.8)">2</text>
<text x="172.3" y="77.5">1</text>
<text x="170.4" y="80.2" transform="rotate(-90 170.4 80.2)">4</text>
</g>
</svg>
